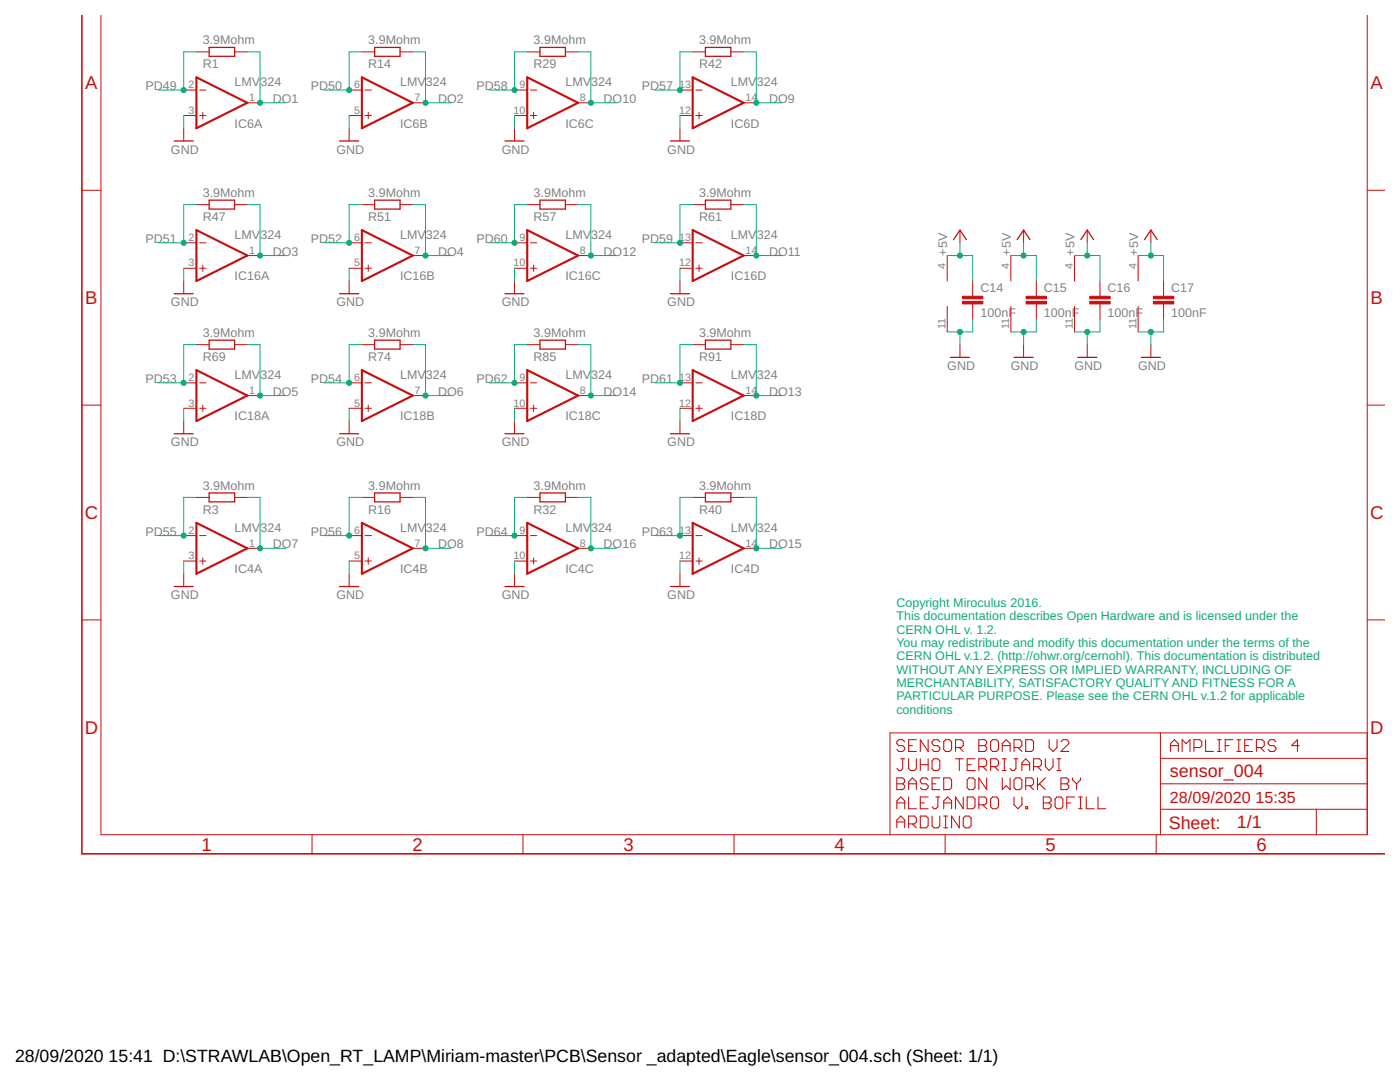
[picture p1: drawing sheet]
<svg xmlns="http://www.w3.org/2000/svg" width="279mm" height="216mm" viewBox="0 0 279 216" stroke-linecap="round" stroke-linejoin="round" font-family="sans-serif">
<g fill="none" stroke="#c90d0c" stroke-width=".21">
<path d="M179 155.2h1.1l.5 .4v.4l-.5 .4 .5 .4v.4l-.5 .4h-1.1zM179 156.4h1.1M179.8 151.4h.8M180.1 151.4v2l-.3 .4h-.4l-.4-.4M180.6 148l-.5-.4h-.7l-.4 .4v.4l.4 .4h.7l.5 .4v.3l-.5 .4h-.7l-.4-.4M181.3 148.8h.8M181.3 151.4v2l.4 .4h.8l.4-.4v-2M181.3 157.6v-1.6l.8-.8 .8 .8v1.6M181.3 159v2.4h1.6M181.3 156.4h1.6M182.9 147.6h-1.6v2.3h1.6M183.7 151.4v2.4"/>
<path d="M183.7 152.6h1.5M185.2 147.6v2.3l-1.5-2.3v2.3M185.2 155.6l-.4-.4h-.8l-.3 .4v.4l.3 .4h.8l.4 .4v.4l-.4 .4h-.8l-.3-.4M185.2 159h-1.5v2.4h1.5M185.2 151.4v2.4M186 156.4h.8M186.4 151.4h.8l.4 .4v1.6l-.4 .4h-.8l-.4-.4v-1.6zM186.8 159h.8M187.2 159v2l-.4 .4h-.4l-.4-.4M187.6 148l-.4-.4h-.8l-.4 .4v.4l.4 .4h.8l.4 .4v.3l-.4 .4h-.8l-.4-.4M187.6 155.2h-1.6v2.4h1.6M188.3 155.2h1.2l.4 .4v1.6l-.4 .4h-1.2z"/>
<path d="M188.7 147.6h.8l.4 .4v1.5l-.4 .4h-.8l-.4-.4v-1.5zM190.7 149.2h1.2l.3-.4v-.8l-.3-.4h-1.2v2.3M190.7 151.4h1.5M191.5 149.2l.7 .7M191.5 151.4v2.4M192.2 159v2.4l-1.5-2.4v2.4M193 152.6h.8M193 159h1.2l.4 .4v1.6l-.4 .4h-1.2zM193.4 155.2h.8l.4 .4v1.6l-.4 .4h-.8l-.4-.4v-1.6zM194.6 151.4h-1.6v2.4h1.6M195.3 147.6h1.2l.4 .4v.4l-.4 .4 .4 .4v.3l-.4 .4h-1.2zM195.3 148.8h1.2"/>
<path d="M195.3 153h1.2l.4-.4v-.8l-.4-.4h-1.2v2.4M196.1 153l.8 .8M196.9 155.2v2.4l-1.6-2.4v2.4M197.7 153h1.2l.4-.4v-.8l-.4-.4h-1.2v2.4M198.1 147.6h.8l.4 .4v1.5l-.4 .4h-.8l-.4-.4v-1.5zM198.1 159h.8l.4 .4v1.6l-.4 .4h-.8l-.4-.4v-1.6zM198.5 153l.8 .8M200 148.8h1.6M200 149.9v-1.5l.8-.8 .8 .8v1.5M200 155.2v2.4l.8-.8 .8 .8v-2.4M200 153.8h.8M200 151.4h.8"/>
<path d="M200.4 151.4v2.4M202.4 149.2h1.1l.4-.4v-.8l-.4-.4h-1.1v2.3M202.4 159v1.6l.8 .8 .7-.8v-1.6M202.4 151.4h.8M202.8 155.2h.7l.4 .4v1.6l-.4 .4h-.7l-.4-.4v-1.6zM202.8 151.4v2l-.4 .4h-.4l-.4-.4M203.2 149.2l.7 .7M203.9 153.8v-1.6l.8-.8 .8 .8v1.6M203.9 152.6h1.6M204.7 147.6h1.2l.4 .4v1.5l-.4 .4h-1.2zM204.7 156.8h1.2l.4-.4v-.8l-.4-.4h-1.2v2.4M205.5 156.8l.8 .8"/>
<path d="M206.3 153h1.1l.4-.4v-.8l-.4-.4h-1.1v2.4M207.1 153l.7 .8M207.1 155.2v2.4M207.4 156.4l1.2 1.2M208.2 159h1.2l.4 .4v.4l-.4 .4 .4 .4v.4l-.4 .4h-1.2zM208.6 151.4v1.6l.8 .8 .8-.8v-1.6M208.6 155.2l-1.5 1.6M209.4 147.6v1.6l.8 .7 .7-.7v-1.6M210.9 153.8h.8M210.9 151.4h.8M210.9 159h.8l.4 .4v1.6l-.4 .4h-.8l-.3-.4v-1.6zM211.3 151.4v2.4"/>
<path d="M211.7 148l.4-.4h.8l.4 .4v.4l-1.6 1.5h1.6M211.7 155.2h1.2l.4 .4v.4l-.4 .4 .4 .4v.4l-.4 .4h-1.2zM211.7 156.4h1.2M214.1 155.2v.4l.7 .8M214.5 159h-1.6v2.4M214.8 156.4v1.2M215.2 159h.8M215.6 155.2v.4l-.8 .8M215.6 159v2.4M216.8 159v2.4h1.6M219.1 159v2.4h1.6M233.6 148.8h1.6"/>
<path d="M233.6 149.9v-1.5l.8-.8 .8 .8v1.5M235.9 149.9v-2.3l.8 .8 .8-.8v2.3M238.3 149.2h1.1l.4-.4v-.8l-.4-.4h-1.1v2.3M240.6 147.6v2.3h1.6M243 147.6h.7M243 149.9h.7M243.3 147.6v2.3M244.5 148.8h.8M246.1 147.6h-1.6v2.3M246.8 147.6h.8M246.8 149.9h.8M247.2 147.6v2.3"/>
<path d="M248.4 148.8h.8M250 147.6h-1.6v2.3h1.6M250.7 149.2h1.2l.4-.4v-.8l-.4-.4h-1.2v2.3M251.5 149.2l.8 .7M254.6 148l-.3-.4h-.8l-.4 .4v.4l.4 .4h.8l.3 .4v.3l-.3 .4h-.8l-.4-.4M259.3 148.8h-1.5l1.1-1.2v2.3M179 161.4v-1.6l.8-.8 .8 .8v1.6M179 165.2v-1.6l.8-.8 .8 .8v1.6M179 160.2h1.6M179 164h1.6M181.3 164.4h1.2l.4-.4v-.8l-.4-.4h-1.2v2.4M182.1 164.4l.8 .8"/>
<path d="M183.7 162.8h1.1l.4 .4v1.6l-.4 .4h-1.1zM183.7 160.2h.7M186 162.8v2l.4 .4h.8l.4-.4v-2M188.3 161.4v-1.6l.8-.8 .8 .8v1.6M188.3 160.2h1.6M188.3 162.8h.8M188.3 165.2h.8M188.7 162.8v2.4M191.5 162.8v2.4l-1.6-2.4v2.4M192.6 162.8h.8l.4 .4v1.6l-.4 .4h-.8l-.4-.4v-1.6zM195.3 160.6h1.2l.4-.4v-.8l-.4-.4h-1.2v2.4M196.1 160.6l.8 .8"/>
<path d="M204.7 161h.4v.4h-.4zM208.2 160.2h1.2M212.9 160.2h.8M215.2 161.4h.8"/>
</g>
<g fill="none" stroke="#c90d0c" stroke-width=".42">
<path d="M39.2 15.4l10.2 5.1-10.2 5.1zM72.2 15.4l10.2 5.1-10.2 5.1zM105.2 15.4l10.2 5.1-10.2 5.1zM138.2 15.4l10.2 5.1-10.2 5.1zM39.2 45.9l10.2 5.1-10.2 5.1zM72.2 45.9l10.2 5.1-10.2 5.1zM105.2 45.9l10.2 5.1-10.2 5.1zM138.2 45.9l10.2 5.1-10.2 5.1zM39.2 73.9l10.2 5-10.2 5.1zM72.2 73.9l10.2 5-10.2 5.1zM105.2 73.9l10.2 5-10.2 5.1zM138.2 73.9l10.2 5-10.2 5.1z"/>
<path d="M39.2 104.3l10.2 5.1-10.2 5.1zM72.2 104.3l10.2 5.1-10.2 5.1zM105.2 104.3l10.2 5.1-10.2 5.1zM138.2 104.3l10.2 5.1-10.2 5.1z"/>
</g>
<g fill="none" stroke="#c90d0c" stroke-width=".2">
<path d="M36.7 18h2.5M39.2 10.4h2.5M39.8 18h1.3M46.8 10.4h2.6M69.7 18h2.5M72.2 10.4h2.6M72.9 18h1.2M79.8 10.4h2.6M102.7 18h2.5M105.2 10.4h2.6M105.9 18h1.2M112.8 10.4h2.6"/>
<path d="M135.7 18h2.5M138.2 10.4h2.6M138.9 18h1.2M145.9 10.4h2.5M272.9 3v163.6h-252.7v-163.6M16.3 38h3.9M36.7 23.1h2.5M36.7 25.6v2.5M39.8 23.1h1.3M40.5 22.4v1.3M49.4 20.5h2.5M69.7 23.1h2.5"/>
<path d="M69.7 25.6v2.5M72.9 23.1h1.2M73.5 22.4v1.3M82.4 20.5h2.5M102.7 23.1h2.5M102.7 25.6v2.5M105.9 23.1h1.2M106.5 22.4v1.3M115.4 20.5h2.5M135.7 23.1h2.5M135.7 25.6v2.5M138.9 23.1h1.2"/>
<path d="M139.5 22.4v1.3M148.4 20.5h2.5M272.9 38h3.5M36.7 53.5h2.5M36.7 48.5h2.5M36.7 56.1v2.5M39.2 40.8h2.5M39.8 53.5h1.3M39.8 48.5h1.3M40.5 52.9v1.3M46.8 40.8h2.6M49.4 51h2.5"/>
<path d="M69.7 53.5h2.5M69.7 48.5h2.5M69.7 56.1v2.5M72.2 40.8h2.6M72.9 53.5h1.2M72.9 48.5h1.2M73.5 52.9v1.3M79.8 40.8h2.6M82.4 51h2.5M102.7 53.5h2.5M102.7 48.5h2.5M102.7 56.1v2.5"/>
<path d="M105.2 40.8h2.6M105.9 53.5h1.2M105.9 48.5h1.2M106.5 52.9v1.3M112.8 40.8h2.6M115.4 51h2.5M135.7 53.5h2.5M135.7 48.5h2.5M135.7 56.1v2.5M138.2 40.8h2.6M138.9 53.5h1.2M138.9 48.5h1.2"/>
<path d="M139.5 52.9v1.3M145.9 40.8h2.5M148.4 51h2.5M189 51v5.1M191.6 45.9v2.6M194.1 56.1v3M201.7 51v5.1M204.3 45.9v2.6M206.8 56.1v3M214.4 51v5.1M217 45.9v2.6M219.5 56.1v3"/>
<path d="M227.1 51v5.1M229.7 45.9v2.6M232.2 56.1v3M36.7 76.4h2.5M39.2 68.8h2.5M39.8 76.4h1.3M46.8 68.8h2.6M49.4 78.9h2.5M69.7 76.4h2.5M72.2 68.8h2.6M72.9 76.4h1.2M79.8 68.8h2.6"/>
<path d="M82.4 78.9h2.5M102.7 76.4h2.5M105.2 68.8h2.6M105.9 76.4h1.2M112.8 68.8h2.6M115.4 78.9h2.5M135.7 76.4h2.5M138.2 68.8h2.6M138.9 76.4h1.2M145.9 68.8h2.5M148.4 78.9h2.5M189 61.2v5"/>
<path d="M191.6 68.8v2.5M194.1 60.6v3.1M201.7 61.2v5M204.3 68.8v2.5M206.8 60.6v3.1M214.4 61.2v5M217 68.8v2.5M219.5 60.6v3.1M227.1 61.2v5M229.7 68.8v2.5M232.2 60.6v3.1M16.3 80.8h3.9"/>
<path d="M36.7 81.5h2.5M36.7 84v2.6M39.2 99.3h2.5M39.8 81.5h1.3M40.5 80.8v1.3M46.8 99.3h2.6M69.7 81.5h2.5M69.7 84v2.6M72.2 99.3h2.6M72.9 81.5h1.2M73.5 80.8v1.3M79.8 99.3h2.6"/>
<path d="M102.7 81.5h2.5M102.7 84v2.6M105.2 99.3h2.6M105.9 81.5h1.2M106.5 80.8v1.3M112.8 99.3h2.6M135.7 81.5h2.5M135.7 84v2.6M138.2 99.3h2.6M138.9 81.5h1.2M139.5 80.8v1.3M145.9 99.3h2.5"/>
<path d="M272.9 80.8h3.5M36.7 112h2.5M36.7 106.9h2.5M36.7 114.5v2.5M39.8 112h1.3M39.8 106.9h1.3M40.5 111.3v1.3M49.4 109.4h2.5M69.7 112h2.5M69.7 106.9h2.5M69.7 114.5v2.5M72.9 112h1.2"/>
<path d="M72.9 106.9h1.2M73.5 111.3v1.3M82.4 109.4h2.5M102.7 112h2.5M102.7 106.9h2.5M102.7 114.5v2.5M105.9 112h1.2M105.9 106.9h1.2M106.5 111.3v1.3M115.4 109.4h2.5M135.7 112h2.5M135.7 106.9h2.5"/>
<path d="M135.7 114.5v2.5M138.9 112h1.2M138.9 106.9h1.2M139.5 111.3v1.3M148.4 109.4h2.5M16.3 123.7h3.9M272.9 123.7h3.5M231.6 146.2v20.4M231.6 156.4h41.3M231.6 151.3h41.3M272.9 146.2h-95.3v20.4M62.3 166.6v3.8"/>
<path d="M104.4 166.6v3.8M146.5 166.6v3.8M188.6 166.6v3.8M230.7 166.6v3.8M231.6 161.5h41.3M262.7 161.5v5.1"/>
</g>
<g fill="none" stroke="#c90d0c" stroke-width=".25">
<path d="M41.7 9.5h5.1v1.7h-5.1zM74.8 9.5h5v1.7h-5zM107.8 9.5h5v1.7h-5zM140.8 9.5h5.1v1.7h-5.1zM34.8 28.1h3.8M41.7 39.9h5.1v1.8h-5.1zM67.8 28.1h3.8M74.8 39.9h5v1.8h-5zM100.8 28.1h3.8M107.8 39.9h5v1.8h-5zM133.8 28.1h3.8M140.8 39.9h5.1v1.8h-5.1z"/>
<path d="M34.8 58.6h3.8M67.8 58.6h3.8M100.8 58.6h3.8M133.8 58.6h3.8M190.3 47.8l1.3-1.9 1.2 1.9M203 47.8l1.3-1.9 1.2 1.9M215.7 47.8l1.3-1.9 1.2 1.9M228.4 47.8l1.3-1.9 1.2 1.9M41.7 67.9h5.1v1.8h-5.1zM74.8 67.9h5v1.8h-5zM107.8 67.9h5v1.8h-5zM140.8 67.9h5.1v1.8h-5.1z"/>
<path d="M189.7 71.3h3.8M202.4 71.3h3.8M215.1 71.3h3.8M227.8 71.3h3.8M34.8 86.6h3.8M41.7 98.4h5.1v1.7h-5.1zM67.8 86.6h3.8M74.8 98.4h5v1.7h-5zM100.8 86.6h3.8M107.8 98.4h5v1.7h-5zM133.8 86.6h3.8M140.8 98.4h5.1v1.7h-5.1z"/>
<path d="M34.8 117h3.8M67.8 117h3.8M100.8 117h3.8M133.8 117h3.8"/>
</g>
<path d="M16.3 3v167.4h260.1" fill="none" stroke="#c90d0c" stroke-width=".32"/>
<g fill="#c90d0c" stroke="#c90d0c" stroke-width=".2">
<path d="M192.1 60.1h4.1v.5h-4.1z"/>
<path d="M192.1 59.1h4.1v.5h-4.1z"/>
<path d="M204.8 60.1h4.1v.5h-4.1z"/>
<path d="M204.8 59.1h4.1v.5h-4.1z"/>
<path d="M217.5 60.1h4.1v.5h-4.1z"/>
<path d="M217.5 59.1h4.1v.5h-4.1z"/>
<path d="M230.2 60.1h4.1v.5h-4.1z"/>
<path d="M230.2 59.1h4.1v.5h-4.1z"/>
</g>
<g fill="none" stroke="#0dab76" stroke-width=".2">
<path d="M39.2 10.4h-2.5v7.6h-5.1M49.4 10.4h2.5v10.1h5.1M72.2 10.4h-2.5v7.6h-5.1M82.4 10.4h2.5v10.1h5.1M105.2 10.4h-2.5v7.6h-5.1M115.4 10.4h2.5v10.1h5.1M138.2 10.4h-2.5v7.6h-5.1M148.4 10.4h2.5v10.1h5.1M36.7 23.1v2.5M69.7 23.1v2.5M102.7 23.1v2.5M135.7 23.1v2.5"/>
<path d="M36.7 53.5v2.6M39.2 40.8h-2.5v7.7h-5.1M49.4 40.8h2.5v10.2h5.1M69.7 53.5v2.6M72.2 40.8h-2.5v7.7h-5.1M82.4 40.8h2.5v10.2h5.1M102.7 53.5v2.6M105.2 40.8h-2.5v7.7h-5.1M115.4 40.8h2.5v10.2h5.1M135.7 53.5v2.6M138.2 40.8h-2.5v7.7h-5.1M148.4 40.8h2.5v10.2h5.1"/>
<path d="M189 51h5.1v5.1M191.6 48.5v2.5M201.7 51h5.1v5.1M204.3 48.5v2.5M214.4 51h5.1v5.1M217 48.5v2.5M227.1 51h5.1v5.1M229.7 48.5v2.5M39.2 68.8h-2.5v7.6h-5.1M49.4 68.8h2.5v10.1h5.1M72.2 68.8h-2.5v7.6h-5.1M82.4 68.8h2.5v10.1h5.1"/>
<path d="M105.2 68.8h-2.5v7.6h-5.1M115.4 68.8h2.5v10.1h5.1M138.2 68.8h-2.5v7.6h-5.1M148.4 68.8h2.5v10.1h5.1M191.6 66.2v2.6M194.1 63.7v2.5h-5.1M204.3 66.2v2.6M206.8 63.7v2.5h-5.1M217 66.2v2.6M219.5 63.7v2.5h-5.1M229.7 66.2v2.6M232.2 63.7v2.5h-5.1"/>
<path d="M36.7 81.5v2.5M39.2 99.3h-2.5v7.6h-5.1M49.4 99.3h2.5v10.1h5.1M69.7 81.5v2.5M72.2 99.3h-2.5v7.6h-5.1M82.4 99.3h2.5v10.1h5.1M102.7 81.5v2.5M105.2 99.3h-2.5v7.6h-5.1M115.4 99.3h2.5v10.1h5.1M135.7 81.5v2.5M138.2 99.3h-2.5v7.6h-5.1M148.4 99.3h2.5v10.1h5.1"/>
<path d="M36.7 112v2.5M69.7 112v2.5M102.7 112v2.5M135.7 112v2.5"/>
</g>
<g fill="#0dab76" stroke="#0dab76" stroke-width=".2">
<circle cx="191.6" cy="66.2" r=".51"/>
<circle cx="204.3" cy="66.2" r=".51"/>
<circle cx="217" cy="66.2" r=".51"/>
<circle cx="229.7" cy="66.2" r=".51"/>
<circle cx="191.6" cy="51" r=".51"/>
<circle cx="204.3" cy="51" r=".51"/>
<circle cx="217" cy="51" r=".51"/>
<circle cx="229.7" cy="51" r=".51"/>
<circle cx="150.9" cy="20.5" r=".51"/>
<circle cx="117.9" cy="20.5" r=".51"/>
<circle cx="51.9" cy="51" r=".51"/>
<circle cx="84.9" cy="51" r=".51"/>
<circle cx="84.9" cy="109.4" r=".51"/>
<circle cx="51.9" cy="109.4" r=".51"/>
<circle cx="150.9" cy="109.4" r=".51"/>
<circle cx="117.9" cy="109.4" r=".51"/>
<circle cx="150.9" cy="51" r=".51"/>
<circle cx="117.9" cy="51" r=".51"/>
<circle cx="84.9" cy="20.5" r=".51"/>
<circle cx="51.9" cy="20.5" r=".51"/>
<circle cx="84.9" cy="78.9" r=".51"/>
<circle cx="150.9" cy="78.9" r=".51"/>
<circle cx="117.9" cy="78.9" r=".51"/>
<circle cx="69.7" cy="76.4" r=".51"/>
<circle cx="102.7" cy="76.4" r=".51"/>
<circle cx="36.7" cy="18" r=".51"/>
<circle cx="135.7" cy="18" r=".51"/>
<circle cx="69.7" cy="18" r=".51"/>
<circle cx="102.7" cy="18" r=".51"/>
<circle cx="36.7" cy="48.5" r=".51"/>
<circle cx="135.7" cy="48.5" r=".51"/>
<circle cx="69.7" cy="48.5" r=".51"/>
<circle cx="102.7" cy="48.5" r=".51"/>
<circle cx="36.7" cy="76.4" r=".51"/>
<circle cx="135.7" cy="76.4" r=".51"/>
<circle cx="36.7" cy="106.9" r=".51"/>
<circle cx="135.7" cy="106.9" r=".51"/>
<circle cx="69.7" cy="106.9" r=".51"/>
<circle cx="102.7" cy="106.9" r=".51"/>
<circle cx="51.9" cy="78.9" r=".51"/>
</g>
<g font-size="3.7" fill="#c90d0c">
<text x="17" y="17.8">A</text>
<text x="273.5" y="17.8">A</text>
<text x="17" y="60.7">B</text>
<text x="273.5" y="60.7">B</text>
<text x="16.9" y="103.6">C</text>
<text x="273.4" y="103.6">C</text>
<text x="16.9" y="146.4">D</text>
<text x="273.4" y="146.4">D</text>
<text x="40.2" y="169.7">1</text>
<text x="82.3" y="169.7">2</text>
<text x="124.4" y="169.7">3</text>
<text x="166.5" y="169.7">4</text>
<text x="208.7" y="169.7">5</text>
<text x="250.8" y="169.7">6</text>
</g>
<g font-size="3.6" fill="#c90d0c">
<text x="233.5" y="155.1">sensor_004</text>
<text x="233.2" y="165.4">Sheet:</text>
<text x="246.8" y="165.3">1/1</text>
</g>
<g font-size="3.5">
<text x="3" y="211.9">28/09/2020</text>
<text x="21.7" y="211.9">15:41 D:\STRAWLAB\Open_RT_LAMP\Miriam-master\PCB\Sensor _adapted\Eagle\sensor_004.sch (Sheet: 1/1)</text>
</g>
<g font-size="3.2" fill="#c90d0c">
<text x="233.5" y="160.2">28/09/2020</text>
<text x="250.6" y="160.2">15:35</text>
</g>
<g font-size="2.5" fill="#808080">
<text x="40.5" y="8.8">3.9Mohm</text>
<text x="73.5" y="8.8">3.9Mohm</text>
<text x="106.5" y="8.8">3.9Mohm</text>
<text x="139.5" y="8.8">3.9Mohm</text>
<text x="29" y="18">PD49</text>
<text x="40.5" y="13.6">R1</text>
<text x="46.8" y="17.2">LMV</text>
<text x="52" y="17.2">324</text>
<text x="62.1" y="18">PD50</text>
<text x="73.5" y="13.6">R14</text>
<text x="79.8" y="17.2">LMV</text>
<text x="85" y="17.2">324</text>
<text x="95.1" y="18">PD58</text>
<text x="106.5" y="13.6">R29</text>
<text x="112.8" y="17.2">LMV</text>
<text x="118" y="17.2">324</text>
<text x="128.1" y="18">PD57</text>
<text x="139.5" y="13.6">R42</text>
<text x="145.9" y="17.2">LMV</text>
<text x="151" y="17.2">324</text>
<text x="54.4" y="20.5">DO1</text>
<text x="87.5" y="20.5">DO2</text>
<text x="120.5" y="20.5">DO10</text>
<text x="153.5" y="20.5">DO9</text>
<text x="46.8" y="25.5">IC6A</text>
<text x="79.8" y="25.5">IC6B</text>
<text x="112.8" y="25.5">IC6C</text>
<text x="145.9" y="25.5">IC6D</text>
<text x="34.1" y="30.7">GND</text>
<text x="67.1" y="30.7">GND</text>
<text x="100.1" y="30.7">GND</text>
<text x="133.2" y="30.7">GND</text>
<text x="40.5" y="39.3">3.9Mohm</text>
<text x="73.5" y="39.3">3.9Mohm</text>
<text x="106.5" y="39.3">3.9Mohm</text>
<text x="139.5" y="39.3">3.9Mohm</text>
<text x="40.5" y="44.1">R47</text>
<text x="46.8" y="47.7">LMV</text>
<text x="52" y="47.7">324</text>
<text x="73.5" y="44.1">R51</text>
<text x="79.8" y="47.7">LMV</text>
<text x="85" y="47.7">324</text>
<text x="106.5" y="44.1">R57</text>
<text x="112.8" y="47.7">LMV</text>
<text x="118" y="47.7">324</text>
<text x="139.5" y="44.1">R61</text>
<text x="145.9" y="47.7">LMV</text>
<text x="151" y="47.7">324</text>
<text x="29" y="48.5">PD51</text>
<text x="54.4" y="51">DO3</text>
<text x="62.1" y="48.5">PD52</text>
<text x="87.5" y="51">DO4</text>
<text x="95.1" y="48.5">PD60</text>
<text x="120.5" y="51">DO12</text>
<text x="128.1" y="48.5">PD59</text>
<text x="153.5" y="51">DO11</text>
<text x="189" y="51" transform="rotate(-90 189 51)">+5V</text>
<text x="201.7" y="51" transform="rotate(-90 201.7 51)">+5V</text>
<text x="214.4" y="51" transform="rotate(-90 214.4 51)">+5V</text>
<text x="227.1" y="51" transform="rotate(-90 227.1 51)">+5V</text>
<text x="46.8" y="55.9">IC16A</text>
<text x="79.8" y="55.9">IC16B</text>
<text x="112.8" y="55.9">IC16C</text>
<text x="145.9" y="55.9">IC16D</text>
<text x="195.6" y="58.2">C14</text>
<text x="208.3" y="58.2">C15</text>
<text x="221" y="58.2">C16</text>
<text x="233.7" y="58.2">C17</text>
<text x="34.1" y="61.2">GND</text>
<text x="67.1" y="61.2">GND</text>
<text x="100.1" y="61.2">GND</text>
<text x="133.2" y="61.2">GND</text>
<text x="195.6" y="63.3">100nF</text>
<text x="208.3" y="63.3">100nF</text>
<text x="221" y="63.3">100nF</text>
<text x="233.7" y="63.3">100nF</text>
<text x="40.5" y="67.2">3.9Mohm</text>
<text x="73.5" y="67.2">3.9Mohm</text>
<text x="106.5" y="67.2">3.9Mohm</text>
<text x="139.5" y="67.2">3.9Mohm</text>
<text x="29" y="76.4">PD53</text>
<text x="40.5" y="72">R69</text>
<text x="46.8" y="75.6">LMV</text>
<text x="52" y="75.6">324</text>
<text x="62.1" y="76.4">PD54</text>
<text x="73.5" y="72">R74</text>
<text x="79.8" y="75.6">LMV</text>
<text x="85" y="75.6">324</text>
<text x="95.1" y="76.4">PD62</text>
<text x="106.5" y="72">R85</text>
<text x="112.8" y="75.6">LMV</text>
<text x="118" y="75.6">324</text>
<text x="128.1" y="76.4">PD61</text>
<text x="139.5" y="72">R91</text>
<text x="145.9" y="75.6">LMV</text>
<text x="151" y="75.6">324</text>
<text x="189" y="73.8">GND</text>
<text x="201.7" y="73.8">GND</text>
<text x="214.4" y="73.8">GND</text>
<text x="227.1" y="73.8">GND</text>
<text x="46.8" y="83.9">IC18A</text>
<text x="54.4" y="78.9">DO5</text>
<text x="79.8" y="83.9">IC18B</text>
<text x="87.5" y="78.9">DO6</text>
<text x="112.8" y="83.9">IC18C</text>
<text x="120.5" y="78.9">DO14</text>
<text x="145.9" y="83.9">IC18D</text>
<text x="153.5" y="78.9">DO13</text>
<text x="34.1" y="89.1">GND</text>
<text x="67.1" y="89.1">GND</text>
<text x="100.1" y="89.1">GND</text>
<text x="133.2" y="89.1">GND</text>
<text x="40.5" y="97.7">3.9Mohm</text>
<text x="73.5" y="97.7">3.9Mohm</text>
<text x="106.5" y="97.7">3.9Mohm</text>
<text x="139.5" y="97.7">3.9Mohm</text>
<text x="29" y="106.9">PD55</text>
<text x="40.5" y="102.5">R3</text>
<text x="46.8" y="106.1">LMV</text>
<text x="52" y="106.1">324</text>
<text x="62.1" y="106.9">PD56</text>
<text x="73.5" y="102.5">R16</text>
<text x="79.8" y="106.1">LMV</text>
<text x="85" y="106.1">324</text>
<text x="95.1" y="106.9">PD64</text>
<text x="106.5" y="102.5">R32</text>
<text x="112.8" y="106.1">LMV</text>
<text x="118" y="106.1">324</text>
<text x="128.1" y="106.9">PD63</text>
<text x="139.5" y="102.5">R40</text>
<text x="145.9" y="106.1">LMV</text>
<text x="151" y="106.1">324</text>
<text x="54.4" y="109.4">DO7</text>
<text x="87.5" y="109.4">DO8</text>
<text x="120.5" y="109.4">DO16</text>
<text x="153.5" y="109.4">DO15</text>
<text x="34.1" y="119.6">GND</text>
<text x="46.8" y="114.4">IC4A</text>
<text x="67.1" y="119.6">GND</text>
<text x="79.8" y="114.4">IC4B</text>
<text x="100.1" y="119.6">GND</text>
<text x="112.8" y="114.4">IC4C</text>
<text x="133.2" y="119.6">GND</text>
<text x="145.9" y="114.4">IC4D</text>
</g>
<g font-size="2.5" fill="#0dab76">
<text x="178.9" y="121.1">Copyright Miroculus 2016.</text>
<text x="178.9" y="123.8">This documentation describes Open Hardware and is licensed under the</text>
<text x="178.9" y="126.4">CERN OHL v. 1.2.</text>
<text x="178.9" y="129.1">You may redistribute and modify this documentation under the terms of the</text>
<text x="178.9" y="131.8">CERN OHL v.1.2. (http://ohwr.org/cernohl). This documentation is distributed</text>
<text x="178.9" y="134.4">WITHOUT ANY EXPRESS OR IMPLIED WARRANTY, INCLUDING OF</text>
<text x="178.9" y="137.1">MERCHANTABILITY, SATISFACTORY QUALITY AND FITNESS FOR A</text>
<text x="178.9" y="139.8">PARTICULAR PURPOSE. Please see the CERN OHL v.1.2 for applicable</text>
<text x="178.9" y="142.4">conditions</text>
</g>
<g font-size="2.1" fill="#808080">
<text x="37.7" y="17.6">2</text>
<text x="70.7" y="17.6">6</text>
<text x="103.7" y="17.6">9</text>
<text x="135.5" y="17.6">13</text>
<text x="37.7" y="22.7">3</text>
<text x="49.7" y="20.2">1</text>
<text x="70.7" y="22.7">5</text>
<text x="82.7" y="20.2">7</text>
<text x="102.5" y="22.7">10</text>
<text x="115.7" y="20.2">8</text>
<text x="135.5" y="22.7">12</text>
<text x="148.8" y="20.2">14</text>
<text x="37.7" y="48.1">2</text>
<text x="37.7" y="53.2">3</text>
<text x="49.7" y="50.6">1</text>
<text x="70.7" y="48.1">6</text>
<text x="70.7" y="53.2">5</text>
<text x="82.7" y="50.6">7</text>
<text x="102.5" y="53.2">10</text>
<text x="103.7" y="48.1">9</text>
<text x="115.7" y="50.6">8</text>
<text x="135.5" y="48.1">13</text>
<text x="135.5" y="53.2">12</text>
<text x="148.8" y="50.6">14</text>
<text x="188.7" y="53.7" transform="rotate(-90 188.7 53.7)">4</text>
<text x="201.4" y="53.7" transform="rotate(-90 201.4 53.7)">4</text>
<text x="214.1" y="53.7" transform="rotate(-90 214.1 53.7)">4</text>
<text x="226.8" y="53.7" transform="rotate(-90 226.8 53.7)">4</text>
<text x="188.7" y="65.7" transform="rotate(-90 188.7 65.7)">11</text>
<text x="201.4" y="65.7" transform="rotate(-90 201.4 65.7)">11</text>
<text x="214.1" y="65.7" transform="rotate(-90 214.1 65.7)">11</text>
<text x="226.8" y="65.7" transform="rotate(-90 226.8 65.7)">11</text>
<text x="37.7" y="76">2</text>
<text x="70.7" y="76">6</text>
<text x="103.7" y="76">9</text>
<text x="135.5" y="76">13</text>
<text x="37.7" y="81.1">3</text>
<text x="49.7" y="78.6">1</text>
<text x="70.7" y="81.1">5</text>
<text x="82.7" y="78.6">7</text>
<text x="102.5" y="81.1">10</text>
<text x="115.7" y="78.6">8</text>
<text x="135.5" y="81.1">12</text>
<text x="148.8" y="78.6">14</text>
<text x="37.7" y="106.5">2</text>
<text x="70.7" y="106.5">6</text>
<text x="103.7" y="106.5">9</text>
<text x="135.5" y="106.5">13</text>
<text x="37.7" y="111.6">3</text>
<text x="49.7" y="109.1">1</text>
<text x="70.7" y="111.6">5</text>
<text x="82.7" y="109.1">7</text>
<text x="102.5" y="111.6">10</text>
<text x="115.7" y="109.1">8</text>
<text x="135.5" y="111.6">12</text>
<text x="148.8" y="109.1">14</text>
</g>
</svg>
